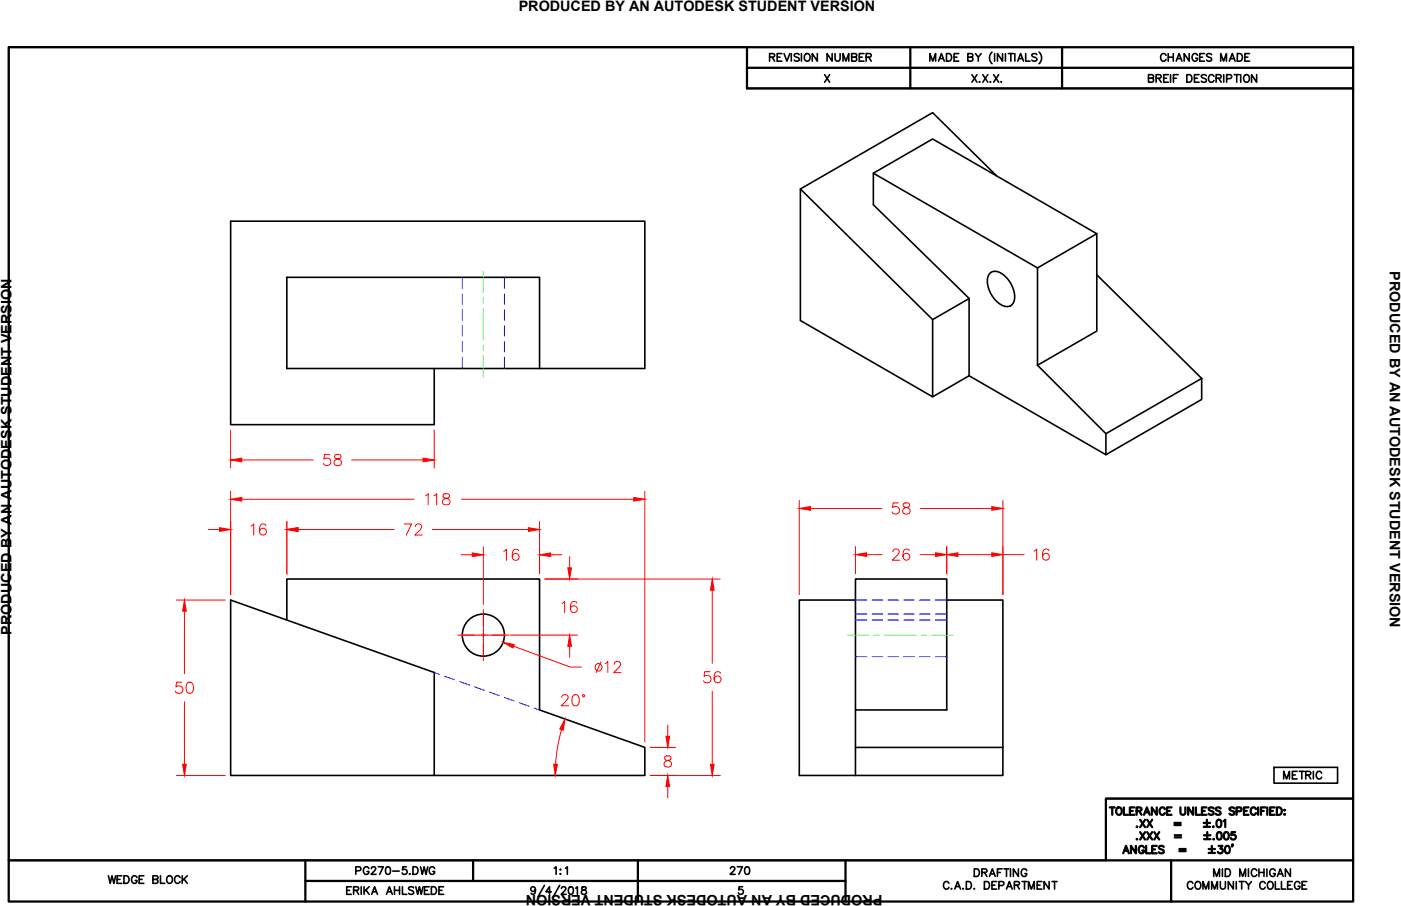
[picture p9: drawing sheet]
<svg xmlns="http://www.w3.org/2000/svg" width="432mm" height="279mm" viewBox="0 0 432 279" stroke-linecap="round" stroke-linejoin="round" font-family="sans-serif">
<!-- layer: OBJECT LINES -->
<g fill="none" stroke="#000" stroke-width=".5">
<path d="M2.7 14.6h227.5v12.7h186.8v219h-76.2v19h-338.1zM286.6 18.9v-2.4l.9 2.4 .9-2.4v2.4M289.3 18.9l.9-2.4 .8 2.4M289.6 18.1h1.1M291.7 16.5h.8a1.25 1.25 0 0 1 .8 1.2 1.25 1.25 0 0 1-.8 1.2h-.8zM294 17.6h.9M295.5 16.5h-1.5v2.4h1.5M298.3 17.6l1.3-.1 .2-.3-.1-.5-1.4-.2v2.4l1.4-.3 .1-.5-.5-.5M300.6 16.5l.9 1.1 .9-1.1M301.5 17.6v1.3M305.8 16.1a2.42 2.42 0 0 0 0 3.5M306.5 16.5v2.4"/>
<path d="M309 16.5v2.4l-1.6-2.4v2.4M309.9 16.5v2.4M310.8 16.5h1.5M311.6 16.5v2.4M312.8 16.5v2.4M313.7 18.9l.9-2.4 .9 2.4M314 18.1h1.1M316.1 16.5v2.4h1.4M319.6 16.8a.88 .88 0 0 0-1.6 .3l.2 .3 1.2 .5a.54 .54 0 0 1 0 .8 1.06 1.06 0 0 1-1.4-.2M320.3 16.1a2.42 2.42 0 0 1 0 3.5M254.1 23l1.6 2.4M255.7 23l-1.6 2.4"/>
<path d="M299.6 23l1.5 2.4M301.1 23l-1.5 2.4M301.9 25.1l-.1 .2h.2M302.9 23l1.6 2.4M304.5 23l-1.6 2.4M305.2 25.1l-.1 .2h.3M306.2 23l1.6 2.4M307.8 23l-1.6 2.4M308.6 25.1l-.1 .2h.2M246.7 58.3l40.7 40.3M269.2 53.4v9.8l29.5 28.9-11.3 6.5v23.8l-40.7-23.6v-40.5l40.7-23.6 19.8 19.6M269.2 53.4l18.2-10.5 50.6 29.2-18.2 10.5z"/>
<path d="M338 72.1v30l-18.2 10.5M298.7 92.1v23.8l-11.3 6.5M305.1 84.3a2.86 2.86 0 0 1 3.8 .2 8.8 8.8 0 0 1 3.7 8.2 2.58 2.58 0 0 1-4.4 1.1 8.8 8.8 0 0 1-3.8-8.3zM319.8 82.6v30M338 84.8l32.4 31.9M133.8 113.6v17.4h-62.7v-62.8h127.6v45.4h-110.3v-28.1h77.9v28.1M319.8 112.6l21 21.1v6.5l-42.1-24.3M370.4 116.7v6.5l-29.6 17M370.4 116.7l-29.6 17M263.7 178.6h28.1v40.3h-28.1zM88.4 191.2v-12.6h77.9v40.3l32.4 11.6v8.6h-127.6v-54.1l62.7 22.4v31.7M263.7 185h-17.4v54.1h62.8v-54.1h-17.3"/>
<path d="M263.7 218.9v20.2M263.7 230.5h45.4M392.7 236.6h19.6v4.9h-19.6zM165 274.2a.73 .73 0 0 1-1 .7 .73 .73 0 0 1-.3-1.2 .73 .73 0 0 1 1.2 .1 1.24 1.24 0 0 1-.8 2l-.4-.3M167.8 273l-2 3.6M169.9 275h-1.6l1.1-1.5v2.3M170.8 267.7l.6-.4v2.3M172.5 273l-2 3.6M172.6 268.2h.2zM172.7 269.4v.2zM173 274l.5-.5 .7 .1 .2 .3-.3 .8-1.2 1.1h1.6M174.3 267.7l.6-.4v2.3"/>
<path d="M175.5 273.6a.76 .76 0 0 1 1.1 .3l.1 .6a1.01 1.01 0 0 1-.9 1.3 1.49 1.49 0 0 1-.3-2.2zM177.4 273.9l.6-.4v2.3M179.4 273.6a.47 .47 0 0 0 .2 .8l.5 .1a.67 .67 0 0 1 .7 .6 .67 .67 0 0 1-.6 .7h-.5a.67 .67 0 0 1-.5-.7 .67 .67 0 0 1 .7-.6l.4-.1a.47 .47 0 0 0 .2-.8zM228.9 273.5h-1.1l-.1 1a.83 .83 0 0 1 1.2-.1 .83 .83 0 0 1-.1 1.3 .83 .83 0 0 1-1.2-.3"/>
<circle cx="149" cy="195.9" r="6.5"/>
</g>
<!-- layer: HIDDEN -->
<g fill="none" stroke="#00f" stroke-width=".31">
<path d="M142.5 85.5v3.5M142.5 90.6v3.3M142.5 95.5v3.3M155.5 85.5v3.5M155.5 90.6v3.3M155.5 95.5v3.3M142.5 100.4v3.2M142.5 105.3v3.2M142.5 110.2v3.4M155.5 100.4v3.2M155.5 105.3v3.2M155.5 110.2v3.4"/>
<path d="M263.7 189.4h3.5M263.7 185h3.5M263.7 191.2h3.5M268.8 189.4h3.2M268.8 185h3.2M268.8 191.2h3.2M273.7 189.4h3.2M273.7 185h3.2M273.7 191.2h3.2M278.5 189.4h3.3M278.5 185h3.3M278.5 191.2h3.3"/>
<path d="M283.4 189.4h3.3M283.4 185h3.3M283.4 191.2h3.3M288.3 189.4h3.5M288.3 185h3.5M288.3 191.2h3.5M133.8 207.4l1.7 .6M137.1 208.5l3 1.1M141.6 210.2l3.1 1.1M146.2 211.8l3.1 1.1M150.8 213.4l3.1 1.1M155.4 215.1l3.1 1.1"/>
<path d="M160 216.7l3.1 1.1M164.6 218.3l1.7 .6M263.7 202.5h3.5M268.8 202.5h3.2M273.7 202.5h3.2M278.5 202.5h3.3M283.4 202.5h3.3M288.3 202.5h3.5"/>
</g>
<!-- layer: CENTERLINE -->
<path d="M149 83.7v6.5M149 91.8v1.7M149 95.1v9.7M149 106.5v1.6M149 109.7v6.5M261.2 195.9h6.5M269.3 195.9h1.6M272.6 195.9h9.7M284 195.9h1.6M287.2 195.9h6.5" fill="none" stroke="#0f0" stroke-width=".31"/>
<!-- layer: DIMENSIONS -->
<g fill="none" stroke="#f00" stroke-width=".31">
<path d="M71.1 132.6v11.7M133.8 132.6v11.7M71.1 151.5v31.9M74.5 141.8h22.1M74.5 154h53.1M101.6 140.1h-1.6l-.2 1.5a1.21 1.21 0 0 1 1.9 0 1.21 1.21 0 0 1-.2 1.8 1.21 1.21 0 0 1-1.8-.5M103.3 140.3a.69 .69 0 0 0 .3 1.1 1.41 1.41 0 0 1 1.6 1.5 1.19 1.19 0 0 1-1.3 .7 1.19 1.19 0 0 1-.9-1.2 1.57 1.57 0 0 1 1.6-1 .69 .69 0 0 0 .3-1.1l-.5-.2zM108.4 141.8h22M131.2 152.9l.8-.6v3.4M133.8 152.9l.8-.6v3.4M136.7 152.4a.7 .7 0 0 0 .3 1.2 1.43 1.43 0 0 1 1.7 1.4 1.2 1.2 0 0 1-1.4 .7 1.2 1.2 0 0 1-.9-1.2 1.6 1.6 0 0 1 1.6-.9 .7 .7 0 0 0 .4-1.2l-.5-.1zM142.2 154h53.1"/>
<path d="M198.7 151.5v77.3M246.3 154.3v29.1M249.8 156.8h22M276.9 155.1h-1.6l-.2 1.4a1.21 1.21 0 0 1 1.8 0 1.21 1.21 0 0 1-.2 1.8 1.21 1.21 0 0 1-1.8-.4M278.5 155.2a.69 .69 0 0 0 .4 1.2 1.41 1.41 0 0 1 1.6 1.5 1.19 1.19 0 0 1-1.3 .7 1.19 1.19 0 0 1-1-1.2 1.57 1.57 0 0 1 1.7-1 .69 .69 0 0 0 .3-1.2l-.5-.1zM283.6 156.8h22.1M309.1 154.3v29.1M64.2 163.3h3.5M77.4 162.2l.8-.6v3.4M82 162.1a.99 .99 0 0 0-1-.5 .99 .99 0 0 0-.8 .6 2.47 2.47 0 0 0 .3 2.7 1.07 1.07 0 0 0 1.5-.5 1.07 1.07 0 0 0-.7-1.5 1.07 1.07 0 0 0-1.3 1M88.4 160.8v16.3M91.8 163.3h29.7"/>
<path d="M124.6 161.6h2.3l-1.7 3.4M128 162.4l.3-.7 1-.1a.84 .84 0 0 1 .5 1.3l-2 2.1h2.3M133.2 163.3h29.7M142.1 171.1h3.5M149 168.6v17.8M155.3 170l.8-.6v3.4M159.9 169.9a.99 .99 0 0 0-1-.5 .99 .99 0 0 0-.8 .6 2 2 0 0 0 .8 2.8 1.07 1.07 0 0 0 1.1-1 1.07 1.07 0 0 0-1-1.1 1.07 1.07 0 0 0-1.1 1M166.3 160.8v16.1M167.9 178.6h54.1M169.7 171.1h3.5M175.6 171.7v3.4M263.7 168.6v8.3"/>
<path d="M267.1 171h4.8M275.2 170.1l.2-.4 .4-.4 1 .2a.78 .78 0 0 1 .2 1.1l-2 2.2h2.3M280.3 169.8a1.02 1.02 0 0 0-1.5-.3 2.68 2.68 0 0 0 0 3.1 1.07 1.07 0 0 0 1.5-.5 1.07 1.07 0 0 0-.7-1.4 1.07 1.07 0 0 0-1.3 .9M283.6 171h4.8M291.8 168.6v8.3M295.2 171h10.5M309.1 171h6.5M318.7 170l.8-.7v3.5M323.3 169.8a1.02 1.02 0 0 0-1.5-.3 2.68 2.68 0 0 0 0 3.1 1.07 1.07 0 0 0 1.6-.5 1.07 1.07 0 0 0-.8-1.4 1.07 1.07 0 0 0-1.3 .9M54.4 185h15M56.9 188.5v19.3M141.1 195.9h15.7"/>
<path d="M149 188v15.7M157.3 195.9h20.7M158.3 199.3l17.5 6.4h3.4M173.2 186.2l.8-.7v3.4M175.6 199.3v3.4M177.8 186a1 1 0 0 0-1.5-.3 2.68 2.68 0 0 0 0 3.1 1.06 1.06 0 0 0 1.6-.5 1.06 1.06 0 0 0-.8-1.5 1.06 1.06 0 0 0-1.3 1M219.5 182v22.6M56 210.4h-1.6l-.2 1.5a1.21 1.21 0 0 1 1.9-.1 1.21 1.21 0 0 1-.3 1.9 1.21 1.21 0 0 1-1.7-.5M56.9 216.4v19.3M57.8 210.5a1.12 1.12 0 0 1 1.7 .5 2.81 2.81 0 0 1-.4 2.7 1.11 1.11 0 0 1-1.6-.5 2.79 2.79 0 0 1 .3-2.7zM173.1 215.1l.2-.5 .5-.4 1 .2a.77 .77 0 0 1 .1 1.1l-1.9 2.2h2.3M176.7 214.4a1.11 1.11 0 0 1 1.7 .5 2.86 2.86 0 0 1-.3 2.6 1.11 1.11 0 0 1-1.7-.5 2.86 2.86 0 0 1 .3-2.6z"/>
<path d="M185.2 204.2l-1.5 3.2M186.5 204.6l.8-.6v3.4M189.3 204.8l.2-.5 .5-.3 .9 .2a.77 .77 0 0 1 .2 1.1l-2 2.1h2.3M218.8 207.1h-1.6l-.2 1.5a1.21 1.21 0 0 1 1.8 0 1.21 1.21 0 0 1-.2 1.8 1.21 1.21 0 0 1-1.8-.5M219.5 213.2v22.5M222.1 207.6a1.02 1.02 0 0 0-1.5-.3 2.63 2.63 0 0 0 0 3.1 1.07 1.07 0 0 0 1.5-.5 1.07 1.07 0 0 0-.7-1.4 1.07 1.07 0 0 0-1.3 .9M54.4 239.1h15M173.1 225l-1.2 5.3-.7 5.4M200.4 230.5h7.9M200.4 239.1h21.6M205 233.3a.69 .69 0 0 0 .3 1.1 1.42 1.42 0 0 1 1.7 1.5 1.19 1.19 0 0 1-1.4 .7 1.19 1.19 0 0 1-.9-1.2 1.57 1.57 0 0 1 1.6-1 .69 .69 0 0 0 .3-1.1l-.5-.2zM205.8 223.6v3.5"/>
<path d="M205.8 242.6v3.4"/>
<circle cx="179.8" cy="214.6" r=".32"/>
<circle cx="184.5" cy="205.8" r="1.13"/>
</g>
<g fill="#f00" stroke="#f00" stroke-width=".31">
<path d="M155.1 198.1l3.4 .7-.4 1z"/>
<path d="M205.2 227.1h1.2l-.6 3.4z"/>
<path d="M205.8 239.1l.6 3.5h-1.2z"/>
<path d="M219.5 178.6l.6 3.4h-1.1z"/>
<path d="M219 235.7h1.1l-.6 3.4z"/>
<path d="M175 175.1h1.1l-.5 3.5z"/>
<path d="M175.6 195.9l.5 3.4h-1.1z"/>
<path d="M166.3 171.1l3.4-.6v1.2z"/>
<path d="M145.6 170.5l3.4 .6-3.4 .6z"/>
<path d="M56.9 185l.5 3.5h-1.1z"/>
<path d="M56.3 235.7h1.1l-.5 3.4z"/>
<path d="M263.7 171l3.4-.5v1.1z"/>
<path d="M288.4 170.5l3.4 .5-3.4 .6z"/>
<path d="M246.3 156.8l3.5-.6v1.2z"/>
<path d="M305.7 156.2l3.4 .6-3.4 .6z"/>
<path d="M71.1 141.8l3.4-.5v1.1z"/>
<path d="M130.4 141.3l3.4 .5-3.4 .6z"/>
<path d="M71.1 154l3.4-.6v1.1z"/>
<path d="M195.3 153.4l3.4 .6-3.4 .5z"/>
<path d="M67.7 162.7l3.4 .6-3.4 .6z"/>
<path d="M88.4 163.3l3.4-.6v1.2z"/>
<path d="M162.9 162.7l3.4 .6-3.4 .6z"/>
<path d="M291.8 171l3.4-.5v1.1z"/>
<path d="M305.7 170.5l3.4 .5-3.4 .6z"/>
<path d="M174.1 221.7l-.5 3.5-1.1-.4z"/>
<path d="M170.7 235.7h1.1l-.7 3.4z"/>
</g>
<!-- layer: BORDER -->
<path d="M2.7 14.6h414.3v263.4h-414.3zM230.2 14.6v12.7h186.8M280.6 14.6v12.7M327.3 14.6v12.7M230.2 20.9h186.8M2.7 265.3h414.3M94.1 265.3v12.7M94.1 271.7h166.5M145.8 265.3v6.4M196.6 265.3v12.7M260.6 265.3v12.7M361 265.3v12.7" fill="none" stroke="#000" stroke-width=".7"/>
<!-- layer: Title Block -->
<g fill="none" stroke="#000" stroke-width=".7">
<path d="M342 249h1.6M342.8 249v2.3M344.2 249.3a.84 .84 0 0 1 1-.3 .84 .84 0 0 1 .5 .9v.5a.87 .87 0 0 1-.8 .9 .87 .87 0 0 1-.9-.9zM346.4 249v2.3h1.3M348.2 250.1h.9M349.7 249h-1.5v2.3h1.5M350.3 250.1l1.3-.1 .2-.3-.1-.5-1.4-.2v2.3M350.4 254.9l-.1 .1h.2M350.4 258.7l-.1 .1h.2M351.1 250.1l.7 1.2M351.4 252.8l1.5 2.3M351.4 256.6l1.5 2.3"/>
<path d="M352.6 251.3l.9-2.3 .8 2.3M352.9 250.5h1.1M352.9 252.8l-1.5 2.3M352.9 256.6l-1.5 2.3M353.6 252.8l1.5 2.3M353.6 256.6l1.5 2.3M355.1 252.8l-1.5 2.3M355.1 256.6l-1.5 2.3M355.8 256.6l1.5 2.3M356.5 249v2.3l-1.5-2.3v2.3M357.3 256.6l-1.5 2.3M359 249.5a.84 .84 0 0 0-.9-.5 .84 .84 0 0 0-.7 .9v.5a.84 .84 0 0 0 .7 .9 .84 .84 0 0 0 .9-.6"/>
<path d="M359.7 250.1h.8M361.1 249h-1.4v2.3h1.4M362 253.8h1.9M362 254.4h1.9M362.1 257.6h1.9M362.1 258.2h1.9M363.8 249v1.6a.77 .77 0 0 0 .8 .7 .77 .77 0 0 0 .7-.7v-1.6M367.7 249v2.3l-1.5-2.3v2.3M368.6 249v2.3h1.3M370.4 250.1h.9M371 253.8h2M371 255h2"/>
<path d="M371.1 257.6h2M371.1 258.8h2M371.9 249h-1.5v2.3h1.5M372 252.8v2M372.1 256.6v2M373.9 254.9l-.1 .1h.2M374 249.3a.86 .86 0 0 0-.8-.3 .86 .86 0 0 0-.7 .5l.2 .4 1.1 .4 .2 .7a1 1 0 0 1-1.5 0M374 258.7l-.1 .1h.3M375.2 252.9a.75 .75 0 0 1 1.1 .3l.1 .6a.98 .98 0 0 1-.8 1.3 1.46 1.46 0 0 1-.4-2.2zM375.3 256.7a.75 .75 0 0 1 1.1 .3l.1 .6a.98 .98 0 0 1-.8 1.3 1.46 1.46 0 0 1-.4-2.2zM376.2 249.3a.86 .86 0 0 0-.8-.3 .86 .86 0 0 0-.7 .5l.2 .4 1.1 .4 .2 .7a1 1 0 0 1-1.5 0M377.1 253.2l.5-.4v2.3"/>
<path d="M377.5 256.7a.75 .75 0 0 1 1.1 .3l.1 .6a.98 .98 0 0 1-.8 1.3 1.46 1.46 0 0 1-.4-2.2zM380.5 249.3a.86 .86 0 0 0-.9-.3 .86 .86 0 0 0-.7 .5l.3 .4 1 .4 .3 .7a1 1 0 0 1-1.6 0M380.7 256.6h-1.1l-.1 1a.81 .81 0 0 1 1.2 0 .81 .81 0 0 1-.1 1.2 .81 .81 0 0 1-1.2-.3M381.1 250.2h1l.5-.4a.58 .58 0 0 0-.5-.8h-1v2.3M383.4 250.1h.9M384.8 249h-1.4v2.3h1.4M387.1 249.5a.84 .84 0 0 0-1-.5 .84 .84 0 0 0-.6 .9v.5a.84 .84 0 0 0 .7 .9 .84 .84 0 0 0 .9-.6M387.8 249v2.3M388.6 250.1h.9M390 249h-1.4v2.3M390.6 249v2.3M391.5 250.1h.8"/>
<path d="M392.9 249h-1.4v2.3h1.4M393.5 249h.8a1.22 1.22 0 0 1 .8 1.1 1.22 1.22 0 0 1-.8 1.2h-.8zM395.8 249.9h.2zM395.9 251.1v.2zM417 246.3h-76.2v19M346.2 263.1l.8-2.2 .9 2.2M346.5 262.4h1.1M350.1 260.9v2.2l-1.5-2.2v2.2M352.6 261.4a.84 .84 0 0 0-1-.5 .84 .84 0 0 0-.6 .8v.6a.82 .82 0 0 0 .8 .9 .82 .82 0 0 0 .8-.9h-.5M353.3 260.9v2.2h1.3M355.1 261.9h.9M356.5 260.9h-1.4v2.2h1.4"/>
<path d="M358.7 261.2a.86 .86 0 0 0-.8-.4 .86 .86 0 0 0-.7 .6l.2 .3 1.1 .5 .2 .6a1 1 0 0 1-1.5 0M363.5 261.8h1.9M363.5 262.5h1.9M372.5 261.8h2M372.5 263h2M373.5 260.9v1.9M375.6 260.9h1.2l-.7 .8a.76 .76 0 0 1 .6 1.3 .76 .76 0 0 1-1.4-.3M377.9 261a.74 .74 0 0 1 1 .3l.2 .5a.99 .99 0 0 1-.9 1.3 1.47 1.47 0 0 1-.3-2.1zM379.9 260.5h-.2h.2l-.2 .6"/>
</g>
<g font-size="5.7">
<text x="236.4" y="20.1">REVISION NUMBER</text>
<text x="356.7" y="20.1">CHANGES MADE</text>
<text x="32.5" y="273.8">WEDGE BLOCK</text>
<text x="108.7" y="270.9">PG270-5.DWG</text>
<text x="224" y="270.9">270</text>
<text x="290" y="275.5">C.A.D. DEPARTMENT</text>
<text x="299.5" y="271.6">DRAFTING</text>
<text x="365.1" y="275.5">COMMUNITY COLLEGE</text>
<text x="373.2" y="271.6">MID MICHIGAN</text>
</g>
<g font-size="5.3">
<text x="353.1" y="26.5">BREIF DESCRIPTION</text>
<text x="394.8" y="241.3">METRIC</text>
<text x="105.8" y="276.9">ERIKA AHLSWEDE</text>
</g>
<g font-size="4.4">
<text x="159.9" y="3.5">PRODUCED BY AN AUTODESK STUDENT VERSION</text>
<text x="428.3" y="83.7" transform="rotate(90 428.3 83.7)">PRODUCED BY AN AUTODESK STUDENT VERSION</text>
<text x="3.5" y="195.8" transform="rotate(-90 3.5 195.8)">PRODUCED BY AN AUTODESK STUDENT VERSION</text>
<text x="272" y="275.9" transform="rotate(180 272 275.9)">PRODUCED BY AN AUTODESK STUDENT VERSION</text>
</g>
</svg>
